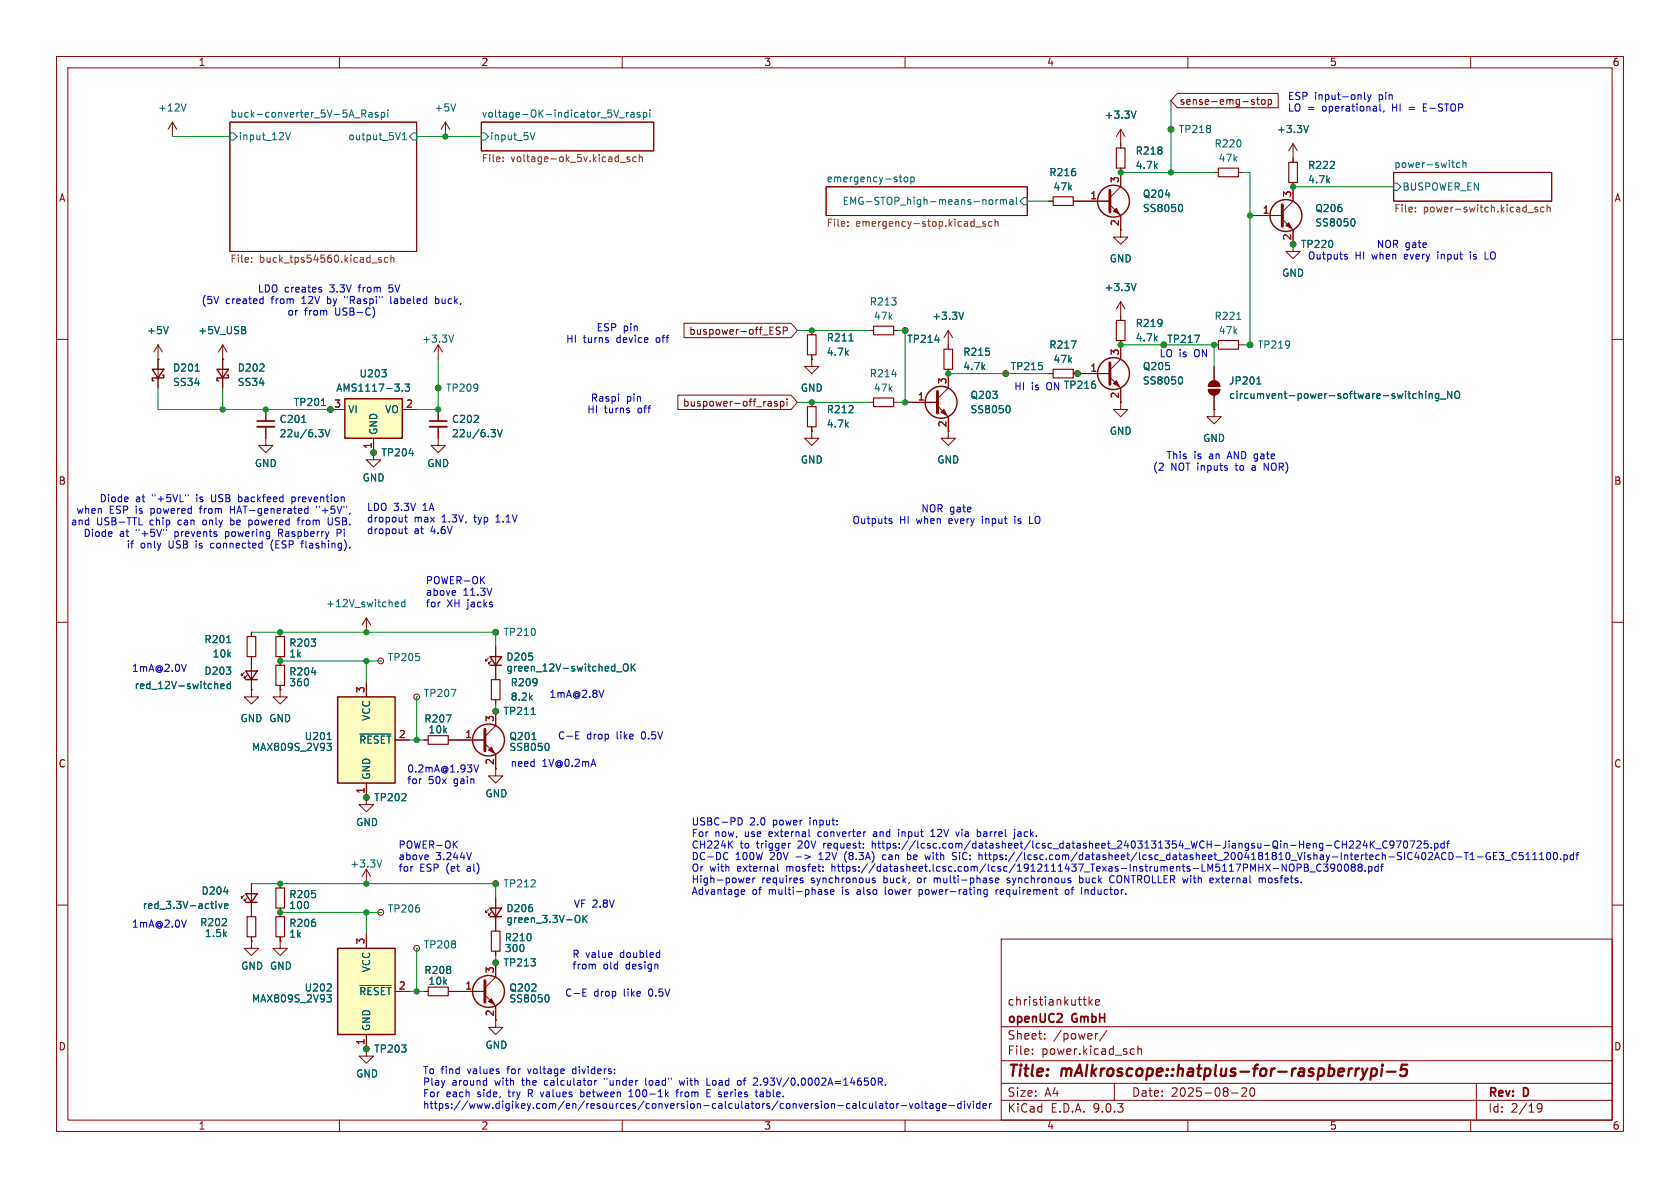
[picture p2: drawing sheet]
<svg xmlns="http://www.w3.org/2000/svg" width="297mm" height="210mm" viewBox="0 0 297 210" stroke-linecap="round" stroke-linejoin="round" font-family="sans-serif">
<g fill="none" stroke="#840000" stroke-width=".18">
<path d="M10 10h277v190h-277zM12 12h273v186h-273zM60 10v2M110 10v2M160 10v2M210 10v2M260 10v2M40.6 21.6h33.1v22.9h-33.1zM85.1 21.6h30.5v5.1h-30.5zM146 33h35.6v5.1h-35.6zM228.6 25.4l-.8 1.3M228.6 25.4l.8 1.3"/>
<path d="M228.6 25.4v3.3M228.6 32.3v.7M246.4 30.5h27.9v5.1h-27.9zM10 60h2M47 77.5v1.2h1.3l-1.3 1.3-1.3-1.3h1.3M214.6 61h.8M218.9 61h.8M285 60h2M10 110h2M44.4 111.8v.7M44.4 116.1v.7M49.5 111.8v.7"/>
<path d="M49.5 116.1v.7M64.8 111.8h.1M64.8 109.2v2.6M64.8 109.2l-.8 1.3M64.8 109.2l.7 1.3M67.3 116.8h.1M86.4 116.3l-.5 .5v-.2v.2h.2M86.9 116.8l-.5 .5v-.2v.2h.2M87.6 111.8h.1M87.6 114.3v5.8M285 110h2M44.4 121.9v1.3h1.3l-1.3 1.3-1.2-1.3h1.2"/>
<path d="M44.4 121.9h.1M80 130.8h5.7M85.7 131.4l1.9 2v3.8h1.3l-1.3 1.2-1.2-1.2h1.2M87.6 125.7h.1M87.6 125.7v2.6l-1.9 1.9M87.6 123.7v.8M49.5 156.2v.8M64.8 141v1.2h1.2l-1.2 1.3-1.3-1.3h1.3M64.8 141h.1M64.8 153.7l-.8 1.2M64.8 153.7l.7 1.2M64.8 153.7v2.5"/>
<path d="M87.6 156.2h.1M87.6 158.8v5M10 160h2M49.5 160.5v1.6M49.5 165.6v.8M67.3 161.3h.1M74.9 175.3h.8M79.2 175.3h6.5M85.7 175.9l1.9 1.9v3.8h1.3l-1.3 1.3-1.2-1.3h1.2M86.4 160.8l-.5 .5v-.3v.3h.2M86.9 161.3l-.5 .5v-.3v.3h.2M87.6 170.2h.1"/>
<path d="M87.6 170.2v2.5l-1.9 1.9M177 166h108v32h-108zM191.5 176.7h.5M191.9 177.7h.1M192.5 176.2v1.5M192.7 177.1l.4 .6M193.1 176.7l-.6 .6M193.7 177.2l.7-.1-.1-.3-.4-.1-.2 .2v.7h.6M285 160h2M60 198v2M64.8 185.4v1.3h1.2l-1.2 1.3-1.3-1.3h1.3M64.8 185.4h.1"/>
<path d="M110 198v2M160 198v2M177 194.5h108M177 191.5h108M177 187.5h108M177 181.5h108M182.5 186.3v.1M182.5 185.5v.1M184.7 183.6v.1M184.7 182.8v.1M194.1 182.7l-.3 .1M195.7 182.1l-1.3 2"/>
<path d="M197 191.5v3M200.1 185.4l.4 .1M200.5 186.3l-.4 .1M201.2 185.5l.2-.1 .3 .1 .1 .9M201.2 184.9v1.5M210 198v2M217.7 193.2h1.2M220.3 192.4v.5l-.8 .9h.9M221.1 192.4a.81 .81 0 0 0 .4 1.4l.2-.1 .1-.5-.1-.8M260 198v2M261 191.5v6.5M271.7 195.4l.3-.3 .5 .1a.99 .99 0 0 1-.3 1.4h-.3"/>
<path d="M271.7 195.7l.3 .3h.3l.3-.3"/>
<circle cx="205.7" cy="61" r=".51"/>
<circle cx="67.3" cy="116.8" r=".51"/>
<circle cx="87.6" cy="111.8" r=".51"/>
<circle cx="87.6" cy="125.7" r=".51"/>
<circle cx="64.8" cy="141" r=".51"/>
<circle cx="87.6" cy="156.2" r=".51"/>
<circle cx="67.3" cy="161.3" r=".51"/>
<circle cx="87.6" cy="170.2" r=".51"/>
</g>
<path d="M241.8 188.9l-.7 1.3M242.5 189l.2-.1 .6 .1 .1 .3-.1 .5a.66 .66 0 0 1-.9 .3M242.5 188.9l-.2 2M244.3 188.9l-.1 1.3M244.4 188.2l-.1 .1 .1 .1M244.4 188.2l.1 .1-.1 .1M244.4 188.2v.2M245.2 189.4h1.5M248.8 188.2h-1l-.2 1 .3-.2 .7 .1 .1 .3-.1 .6-.3 .2h-.5l-.3-.2" fill="none" stroke="#840000" stroke-width=".4"/>
<g fill="none" stroke="#006464" stroke-width=".18">
<path d="M64 19.4h.4l.3 .3-.1 .3-.6 .1M65.2 19.9h.5l.1 .8M66.8 19.9h-.3l-.2 .1 .1 .2 .4 .2v.3h-.5M67.4 19.9h.4l.2 .2-.1 .6h-.5M67.4 19.9v1.2M68.6 19.4v.2M68.6 19.9v.8M110.8 19.9v.8M111.1 19.9l-.3 .2M111.6 19.9h.4l.1 .8M113.1 19.9h-.3l-.2 .1 .1 .2 .4 .2v.3h-.5M113.7 19.9h.4l.2 .2-.1 .6h-.5"/>
<path d="M113.7 19.9v1.2M114.9 19.4v.2M114.9 19.9v.8M40.6 23.5h.7l.6 .6-.6 .7h-.7zM50.5 23.4l.4 1.3 .4-1.3M64.3 20.1l.4 .6M65.8 20.2h-.4l-.2 .2 .2 .3h.4M71.1 24.7h.8M71.1 23.8l.4-.4v1.3M73 23.5h.7v1.3h-.7l-.6-.7zM85.1 23.5h.6l.7 .6-.7 .7h-.6zM93.7 23.4l.4 1.3 .5-1.3"/>
<path d="M109.5 20.8h1M112.1 20.2h-.4l-.2 .2 .2 .3h.4M159 31.3h.5M159.2 32.1h.3M159.9 31.4l.2-.1 .3 .1 .1 .5-.1 .2h-.3l-.2-.1zM161 31.4l.4-.1 .2 .2-.1 .6h-.5M161 31.3v1.3M175 35.4l.3-.1 .2 .2v.5l-.2 .1h-.3M176.1 35.3v.8M176.4 35.3l-.3 .2M176.8 35.4l.4-.1 .2 .2M176.8 35.3v.8"/>
<path d="M177.4 35.5l.2-.2 .3 .1v.7M177.4 35.5v.6M178.5 35.4h.5l.1 .7M179.1 35.6l-.4 .1-.2 .1 .2 .3h.4M179.7 34.9v1.1l.2 .1M181 34.9h.6v1.3h-.6l-.7-.6zM231.3 22.2l-.4 1.2M246.4 32.4h.6l.6 .6-.6 .7h-.6zM258.1 28.8h-.4l-.2 .2 .1 .5h.5M258.6 28.9l.2-.1h.3l.1 .8M258.6 28.3v1.3M211.2 59.3h.8l-.5 1.2"/>
<path d="M218.7 56.5h.7M40.1 113.6h.7M70.1 106.4l.3 .1 .1 .2-.6 .1M70.4 107.2l-.3 .1M71.6 106.5l-.4-.1-.2 .3 .1 .5h.5M71.6 106v1.3M109 118.8h1M110.3 117.5l.2-.1a.43 .43 0 0 1 .5 .4v.4a.42 .42 0 0 1-.4 .5 .42 .42 0 0 1-.4-.5zM111.6 117.4v1.2M111.8 117.9l.5 .7M112.3 117.4l-.7 .7M93.9 126.3h.7"/>
<path d="M94 130.7h.8M96.8 131.4a.79 .79 0 0 1 0 1.3M67.5 152l-.4 1.3M96.8 175.8a.79 .79 0 0 1 0 1.3M102.2 161.8l.1 .1a.81 .81 0 0 1-.1 1.2M103.1 161.8v1.3M103.2 162.4l.6 .7M103.8 161.8l-.7 .7"/>
</g>
<g fill="none" stroke="#725600" stroke-width=".18">
<path d="M88.9 28.5v.1M88.9 27.8v.1M109.6 28.7h1M111.3 27.8l-.3-.1-.2 .2 .1 .2 .4 .1v.3h-.5M112.5 27.8l-.4-.1-.2 .3 .1 .5h.5M113 27.9l.2-.2 .3 .1 .1 .8M113 27.3v1.3M149.9 39.9v.1M149.9 39.2v.1M174.2 39.2h-.3l-.2 .1 .1 .2 .4 .1v.3h-.5M175.4 39.2h-.4l-.2 .2 .1 .5h.5M175.9 39.3l.2-.1h.3v.8"/>
<path d="M175.9 38.7v1.3M250.2 37.3v.2M250.2 36.7v.1M270.1 37.6h1M271.8 36.7l-.3-.1-.2 .2 .1 .2 .4 .1v.3h-.5M273 36.7l-.4-.1-.2 .3 .1 .5h.5M273.5 36.7l.2-.1 .3 .1 .1 .8M273.5 36.2v1.3M44.5 46.2v.2M44.5 45.6v.1M67.4 45.6l-.3-.1-.2 .2 .1 .2 .4 .1v.3h-.5M68.6 45.6l-.4-.1-.2 .3 .1 .5h.5"/>
<path d="M69.1 45.6l.2-.1 .3 .1v.8M69.1 45.1v1.3M172.5 40.1h1"/>
</g>
<path d="M227.8 28.7h1.6v3.6h-1.6zM215.4 60.2h3.5v1.5h-3.5zM43.7 112.5h1.5v3.6h-1.5zM48.8 112.5h1.5v3.6h-1.5zM86.9 120.1h1.5v3.6h-1.5zM48.8 157h1.5v3.5h-1.5zM48.8 162.1h1.5v3.5h-1.5zM75.7 174.5h3.5v1.5h-3.5z" fill="none" stroke="#840000" stroke-width=".2"/>
<path d="M85.7 128.9v3.8M85.7 173.4v3.8" fill="none" stroke="#840000" stroke-width=".51"/>
<g fill="none" stroke="#840000" stroke-width=".25">
<path d="M86.6 116.1h2l-1 1.5zM86.6 117.6h2M86.6 160.5h2l-1 1.6zM86.6 162.1h2"/>
<circle cx="86.4" cy="130.8" r="2.82"/>
<circle cx="86.4" cy="175.3" r="2.82"/>
</g>
<g fill="#840000" stroke="#840000" stroke-width=".18">
<path d="M86.4 132.6l.5-.5 .5 1z"/>
<path d="M86.4 177l.5-.5 .5 1z"/>
</g>
<path d="M59.7 167.6h10.1v15.3h-10.1z" fill="#ffffc2"/>
<path d="M59.7 167.6h10.1v15.3h-10.1z" fill="none" stroke="#840000" stroke-width=".25"/>
<g fill="none" stroke="#840000" stroke-width=".18">
<path d="M49.5 116.8v.8M49.5 121.2v.7M73.7 123.2h.1M74.9 130.8h.8M79.2 130.8h.8M49.5 166.4v1.2h1.3l-1.3 1.3-1.2-1.3h1.2M49.5 166.4h.1M64.8 165.1v2.5M69.8 175.3h2.6M64.8 185.4h.1M64.8 182.9v2.5"/>
<circle cx="73.7" cy="123.2" r=".51"/>
<circle cx="64.8" cy="185.4" r=".51"/>
</g>
<path d="M55.1 118.9h.8M78.9 126.4h.8l-.5 1.2M79.8 121.9h.8l-.5 1.2M57.8 175.8h.8l-.4 .5 .3 .2 .1 .4-.3 .2h-.3M57.8 175.2h.8M58.5 174v.5M63.6 174.2h5.5" fill="none" stroke="#006464" stroke-width=".18"/>
<path d="M48.8 117.6h1.5v3.6h-1.5zM75.7 130h3.5v1.6h-3.5z" fill="none" stroke="#840000" stroke-width=".2"/>
<path d="M59.7 123.2h10.1v15.2h-10.1z" fill="#ffffc2"/>
<g fill="none" stroke="#840000" stroke-width=".25">
<path d="M26.9 65.3h2.1l-1.1 1.5zM28.7 66.3h.3v.5h-2.1v.5h.3M38.4 65.3h2l-1 1.5zM40.1 66.3h.3v.5h-2v.5h.2M43.4 118.6h2.1l-1.1 1.5zM43.4 120.1h2.1M59.7 123.2h10.1v15.2h-10.1zM43.4 158h2.1l-1.1 1.5zM43.4 159.5h2.1"/>
<circle cx="196.8" cy="35.6" r="2.82"/>
<circle cx="227.3" cy="38.1" r="2.82"/>
<circle cx="166.4" cy="71.1" r="2.82"/>
<circle cx="196.8" cy="66" r="2.82"/>
</g>
<g fill="none" stroke="#840000" stroke-width=".18">
<path d="M30.5 24.1h.1M30.5 21.6l-.8 1.3M30.5 21.6l.7 1.3M30.5 21.6v2.5M78.7 24.1h.1M78.7 21.6l-.7 1.3M78.7 21.6l.8 1.3M78.7 21.6v2.5M185.4 35.6h.8M189.7 35.6h6.5M196.2 36.2l1.9 1.9v3.8h1.3l-1.3 1.3-1.3-1.3h1.3M198.1 22.9v3.3"/>
<path d="M198.1 29.7v3.3l-1.9 1.9M198.1 22.9l-.7 1.2M198.1 22.9l.8 1.2M207 22.9h.1M214.6 30.5h.8M218.9 30.5h.8M221 38.1h5.7M226.7 38.7l1.9 1.9v3.9h1.3l-1.3 1.2-1.3-1.2h1.3M228.6 33v2.6l-1.9 1.9M143.5 58.4v.8M153.7 58.4h.7M158 58.4h.7"/>
<path d="M160 58.4h.1M167.6 58.4v3.3M167.6 58.4l-.7 1.3M167.6 58.4l.8 1.3M198.1 53.3v3.3M198.1 53.3l-.7 1.3M198.1 53.3l.8 1.3M27.9 63.5h.1M27.9 61v7.6M27.9 61l-.7 1.2M27.9 61l.8 1.2M39.4 63.5h.1"/>
<path d="M39.4 61v7.6M39.4 61l-.8 1.2M39.4 61l.7 1.2M47 72.4v2M47 75.4v2.1M77.5 68.6h.1M77.5 61l-.8 1.2M77.5 61l.7 1.2M77.5 61v2.5M77.5 72.4v2M77.5 75.4v2.1M143.5 76.2v1.3h1.3l-1.3 1.2-1.3-1.2h1.3"/>
<path d="M143.5 76.2h.1M143.5 63.5v1.3h1.3l-1.3 1.2-1.3-1.2h1.3M143.5 63.5h.1M143.5 62.7v.8M143.5 71.1v.8M143.5 75.4v.8M153.7 71.1h.7M158 71.1h.7M160 71.1h5.7M165.7 71.8l1.9 1.9v3.8h1.3l-1.3 1.2-1.2-1.2h1.2M167.6 65.3v3.3l-1.9 1.9M185.4 66h.8"/>
<path d="M189.7 66h6.5M190.5 66h.1M196.2 66.7l1.9 1.9v3.8h1.3l-1.3 1.3-1.3-1.3h1.3M198.1 60.2v3.3l-1.9 1.9M213.6 68.8h2a1.02 1.02 0 0 1-1 1 1.02 1.02 0 0 1-1-1zM213.9 67.6a1.02 1.02 0 0 1 1.1-.2 1.02 1.02 0 0 1 .6 .9h-2zM214.6 72.4v1.3h1.3l-1.3 1.2-1.2-1.2h1.2M214.6 72.4h.1M214.6 64.8v2.5M214.6 69.9v2.5M221 61h.1M43.2 118.9l-.5 .5v-.3v.3h.2"/>
<path d="M43.7 119.4l-.5 .5v-.3v.3h.2M44.4 116.8v5.1M49.5 121.9v1.3h1.3l-1.3 1.3-1.2-1.3h1.2M49.5 121.9h.1M64.8 120.7v2.5M64.8 138.4v2.6M69.8 130.8h2.6M43.2 158.2l-.5 .6v-.3v.3h.2M43.7 158.8l-.5 .5v-.3v.3h.2M44.4 156.2v5.9M44.4 166.4v1.2h1.3l-1.3 1.3-1.2-1.3h1.2M44.4 166.4h.1"/>
<path d="M44.4 165.6v.8M73.7 167.6h.1M87.6 163.8v.8M87.6 168.1v.8"/>
<circle cx="207" cy="22.9" r=".51"/>
<circle cx="160" cy="58.4" r=".51"/>
<circle cx="228.6" cy="43.2" r=".51"/>
<circle cx="77.5" cy="68.6" r=".51"/>
<circle cx="190.5" cy="66" r=".51"/>
<circle cx="221" cy="61" r=".51"/>
<circle cx="73.7" cy="167.6" r=".51"/>
</g>
<g fill="none" stroke="#006464" stroke-width=".18">
<path d="M32.9 18.4l-.4 1.2M80.6 18.4l-.5 1.2M200.8 19.6l-.4 1.3M208.8 36.1a.79 .79 0 0 1 0 1.3M239.2 38.7a.79 .79 0 0 1 0 1.2M29.8 57.7l-.5 1.3M43.1 58.3l.4 .3-.1 .3-.2 .1M43.3 57.8l.1 .2-.1 .3M80.2 59.2l-.4 1.3M170.4 55.2l-.5 1.3M200.8 50.1l-.4 1.3M34.5 65.6h.7"/>
<path d="M53.4 74.7h.7M56.3 75.9h.8l-.4 .5M57 76.5l.1 .2-.1 .5M57.5 75.9l.4 1.3 .4-1.3M86.8 75.9h.8l-.4 .5M87.5 76.5l.1 .2-.1 .5M87.9 75.9l.5 1.3 .4-1.3M150.1 60.3h.7M157.7 66.2h.8M165.3 60.1h.8M178.3 71.7a.79 .79 0 0 1 0 1.3M189.4 60.3h.8l-.5 1.2"/>
<path d="M208.8 66.6a.79 .79 0 0 1 0 1.3M222.2 67.9h.7M222.4 66.8l.1-.2v1.3M250.9 69.2v1.2M250.9 69.7l.2-.1h.3l.1 .8M252.1 69.2v.1M252.1 69.6v.8M252.7 69.7l.1-.1h.3l.1 .8M252.7 69.6v.8M254.4 69.6h-.4l-.3 .2 .2 .6h.5M254.4 69.6v1l-.3 .3-.3-.1M254.7 70.6h.9"/>
<path d="M256.7 69.2v1.2l-.8-1.2v1.2M257.4 69.2h.1a.43 .43 0 0 1 .5 .4v.4a.42 .42 0 0 1-.4 .4 .42 .42 0 0 1-.4-.4v-.4zM38.3 120.9l.2 .2v.6M39 121.3l.6-.1v-.2l-.4-.1-.2 .2 .1 .6h.5M40.7 121l-.3-.1-.3 .2 .2 .6h.4M40.7 120.5v1.2M57.8 131.4h.8l-.4 .5 .3 .1 .1 .4-.3 .3h-.3M57.8 130.7h.8M63.6 129.8h5.5M38.2 159.3v.2M38.2 159.8v.8M38.7 159.8l.3 .8 .3-.8"/>
<path d="M39.6 157.6h.7M39.7 160.2l.6-.1-.1-.3h-.3l-.2 .1v.6h.5"/>
</g>
<path d="M186.2 34.8h3.5v1.5h-3.5zM197.4 26.2h1.5v3.5h-1.5zM215.4 29.7h3.5v1.5h-3.5zM142.7 59.2h1.6v3.5h-1.6zM154.4 57.7h3.6v1.5h-3.6zM197.4 56.6h1.5v3.6h-1.5zM142.7 71.9h1.6v3.5h-1.6zM154.4 70.4h3.6v1.5h-3.6zM166.9 61.7h1.5v3.6h-1.5zM186.2 65.3h3.5v1.5h-3.5zM43.7 162.1h1.5v3.5h-1.5zM86.9 164.6h1.5v3.5h-1.5z" fill="none" stroke="#840000" stroke-width=".2"/>
<path d="M196.2 33.7v3.8M226.7 36.2v3.8M165.7 69.2v3.8M196.2 64.1v3.8" fill="none" stroke="#840000" stroke-width=".51"/>
<g fill="#840000" stroke="#840000" stroke-width=".18">
<path d="M227.3 39.9l.5-.5 .5 1z"/>
<path d="M213.6 68.8h2a1.02 1.02 0 0 1-1 1 1.02 1.02 0 0 1-1-1z"/>
<path d="M213.9 67.6a1.02 1.02 0 0 1 1.1-.2 1.02 1.02 0 0 1 .6 .9h-2z"/>
<path d="M196.8 67.8l.6-.5 .5 1z"/>
<path d="M166.4 72.9l.5-.5 .5 1z"/>
<path d="M196.8 37.3l.6-.5 .5 1z"/>
</g>
<path d="M45.5 74.4h3M75.9 74.4h3.1" fill="none" stroke="#840000" stroke-width=".3"/>
<path d="M45.5 75.4h3M75.9 75.4h3.1" fill="none" stroke="#840000" stroke-width=".33"/>
<path d="M61 70.5h10.1v7h-10.1z" fill="#ffffc2"/>
<path d="M61 70.5h10.1v7h-10.1z" fill="none" stroke="#840000" stroke-width=".25"/>
<g fill="none" stroke="#840000" stroke-width=".18">
<path d="M208.1 16.5h17.9v2.6h-17.9l-1.1-1.3zM221.6 18l.2 .2-.2 .3M221.6 17.6l.1 .1M222.1 17.6h.5M222.3 17.2v1.1l.3 .2M223.1 17.7l.1-.1 .4 .1 .1 .5-.2 .2-.3 .1-.1-.2zM224.2 17.7l.4-.1 .2 .2-.1 .6h-.5M224.2 17.6v1.3M185.4 35.6h.8M189.7 35.6h6.5M198.1 25.4v.8M198.1 29.7v3.3"/>
<path d="M198.1 38.1v2.5M221 38.1h5.7M228.6 27.9v.8M228.6 32.3v3.3M120.9 57.1h19l1.1 1.3-1.1 1.3h-19zM137.9 57.9l-.5-.1-.1 .1v.4l.5 .2 .1 .3-.2 .3-.5-.1M138.5 58.5l.6-.1 .1-.2-.1-.3-.6-.1v1.3M143.5 58.4v.8M160 58.4h.1M198.1 55.9v.7M228.6 40.6v2.6M27.9 63.5h.1"/>
<path d="M27.9 63.5v1.8M27.9 66.8v1.8M39.4 63.5h.1M39.4 63.5v1.8M39.4 66.8v1.8M47 72.4v2M47 75.4v2.1M58.4 72.4h.1M58.4 72.4h2.6M66 77.5v2.5M71.1 72.4h2.6M77.5 75.4v3.3h1.2l-1.2 1.3-1.3-1.3h1.3"/>
<path d="M77.5 72.4v2M119.8 69.8h20.1l1.1 1.3-1.1 1.3h-20.1zM136.2 70.9l.2 .2v.7M136.4 71.7l-.5 .1M136.4 71.2l-.5 .1M137.4 71l-.3-.1-.2 .2 .1 .2 .4 .1v.3h-.5M138 71l.4-.1 .2 .3-.1 .5h-.5M138 70.9v1.3M139.1 70.5v.1M139.1 70.9v.9M143.5 63.5h.1M143.5 76.2h.1"/>
<path d="M143.5 62.7v.8M143.5 71.1v.8M143.5 75.4v.8M160 71.1h5.7M167.6 61v.7M167.6 65.3v3.3M167.6 73.7v2.5M177.8 66h.1M185.4 66h.8M189.7 66h6.5M190.5 66h.1M198.1 60.2v3.3"/>
<path d="M198.1 68.6v2.5M214.6 72.4h.1M214.6 64.8v2.5M214.6 69.9v2.5M66 80v1.3h1.3l-1.3 1.3-1.2-1.3h1.2M66 80h.1M44.4 111.8v.7M44.4 116.1v2.5M49.5 111.8v.7M49.5 116.1v1.5M87.6 114.3v1.8M87.6 117.6v2.5"/>
<path d="M44.4 121.9h.1M44.4 120.1v1.8M49.5 121.9h.1M49.5 121.2v.7M64.8 120.7v2.5M64.8 138.4v2.6M69.8 130.8h2.6M74.9 130.8h.8M79.2 130.8h6.5M87.6 125.7h.1M87.6 123.7v.8M87.6 125.7v2.6"/>
<path d="M87.6 133.4v2.5M44.4 156.2v1.8M44.4 159.5v2.6M49.5 156.2v.8M64.8 141h.1M87.6 158.8v1.7M44.4 166.4h.1M44.4 165.6v.8M49.5 166.4h.1M49.5 160.5v1.6M49.5 165.6v.8M64.8 165.1v2.5"/>
<path d="M69.8 175.3h2.6M74.9 175.3h.8M79.2 175.3h6.5M87.6 170.2h.1M87.6 162.1v2.5M87.6 168.1v.8M87.6 170.2v2.5M87.6 177.8v2.5M64.8 185.4h.1M64.8 182.9v2.5"/>
<circle cx="58.4" cy="72.4" r=".51"/>
<circle cx="177.8" cy="66" r=".51"/>
<circle cx="66" cy="80" r=".51"/>
</g>
<g fill="none" stroke="#006464" stroke-width=".18">
<path d="M200.8 19.6l-.4 1.3M208.8 36.1a.79 .79 0 0 1 0 1.3M231.3 22.2l-.4 1.2M239.2 38.7a.79 .79 0 0 1 0 1.2M29.8 57.7l-.5 1.3M43.1 58.3l.4 .3-.1 .3-.2 .1M43.3 57.8l.1 .2-.1 .3M170.4 55.2l-.5 1.3M200.8 50.1l-.4 1.3M211.2 59.3h.8l-.5 1.2M34.5 65.6h.7M53.4 74.7h.7"/>
<path d="M56.3 75.9h.8l-.4 .5M56.8 71.7h.8M57 76.5l.1 .2-.1 .5M57.5 75.9l.4 1.3 .4-1.3M67.5 65.3h.8l-.4 .5M68.2 66v.5M71.1 69v.2M71.6 67.9h.8l-.4 .5 .3 .1v.5l-.2 .2-.5-.2M86.8 75.9h.8l-.4 .5M87.5 76.5l.1 .2-.1 .5M87.9 75.9l.5 1.3 .4-1.3M150.1 60.3h.7"/>
<path d="M165.3 60.1h.8M178.3 71.7a.79 .79 0 0 1 0 1.3M189.4 60.3h.8l-.5 1.2M208.8 66.6a.79 .79 0 0 1 0 1.3M222.2 67.9h.7M222.4 66.8l.1-.2v1.3M250.9 69.2v1.2M250.9 69.7l.2-.1h.3l.1 .8M252.1 69.2v.1M252.1 69.6v.8M252.7 69.7l.1-.1h.3l.1 .8M252.7 69.6v.8"/>
<path d="M254.4 69.6h-.4l-.3 .2 .2 .6h.5M254.4 69.6v1l-.3 .3-.3-.1M254.7 70.6h.9M256.7 69.2v1.2l-.8-1.2v1.2M257.4 69.2h.1a.43 .43 0 0 1 .5 .4v.4a.42 .42 0 0 1-.4 .4 .42 .42 0 0 1-.4-.4v-.4zM72.3 80.2h.8M40.1 113.6h.7M55.1 118.9h.8M109 118.8h1M110.3 117.5l.2-.1a.43 .43 0 0 1 .5 .4v.4a.42 .42 0 0 1-.4 .5 .42 .42 0 0 1-.4-.5zM111.6 117.4v1.2M111.8 117.9l.5 .7"/>
<path d="M112.3 117.4l-.7 .7M38.3 120.9l.2 .2v.6M39 121.3l.6-.1v-.2l-.4-.1-.2 .2 .1 .6h.5M40.7 121l-.3-.1-.3 .2 .2 .6h.4M40.7 120.5v1.2M57.8 131.4h.8l-.4 .5 .3 .1 .1 .4-.3 .3h-.3M57.8 130.7h.8M63.6 129.8h5.5M78.9 126.4h.8l-.5 1.2M93.9 126.3h.7M94 130.7h.8M96.8 131.4a.79 .79 0 0 1 0 1.3"/>
<path d="M38.2 159.3v.2M38.2 159.8v.8M38.7 159.8l.3 .8 .3-.8M39.6 157.6h.7M39.7 160.2l.6-.1-.1-.3h-.3l-.2 .1v.6h.5M57.8 175.8h.8l-.4 .5 .3 .2 .1 .4-.3 .2h-.3M57.8 175.2h.8M58.5 174v.5M63.6 174.2h5.5M96.8 175.8a.79 .79 0 0 1 0 1.3M102.2 161.8l.1 .1a.81 .81 0 0 1-.1 1.2M103.1 161.8v1.3"/>
<path d="M103.2 162.4l.6 .7M103.8 161.8l-.7 .7"/>
</g>
<g fill="none" stroke="#009600" stroke-width=".18">
<path d="M207 17.8v12.7M30.5 24.1h10.1M73.7 24.1h11.4M181.6 35.6h3.8M198.1 30.5h16.5M219.7 30.5h1.3v30.5h-1.3M228.6 33h17.8M141 58.4h12.7M158.7 58.4h1.3v12.7h-1.3M27.9 68.6v3.8h30.5M39.4 68.6v3.8M77.5 63.5v8.9h-3.8"/>
<path d="M141 71.1h12.7M167.6 66h17.8M198.1 61h16.5v3.8M44.4 111.8h43.2v2.5M49.5 116.8h17.8M64.8 116.8v3.9M72.4 130.8h2.5M73.7 123.2v7.6M87.6 124.5v1.2M44.4 156.2h43.2v2.6M49.5 161.3h17.8M64.8 161.3v3.8"/>
<path d="M72.4 175.3h2.5M73.7 167.6v7.7M87.6 168.9v1.3"/>
</g>
<g fill="none" stroke="#0000c2" stroke-width=".18">
<path d="M241.2 16.3v1.1l.2 .2M241.8 16.7l.3 .9M242.1 17.6l-.3 .4M242.4 16.7l-.3 .9M244 18.4v1.1l.1 .1M244.7 19.6l-.1 .2M251.6 19h.5M252.2 18.4h-.6v1.2h.6M46.2 52.8l.3 .1M46.5 52.4v1.3M46.5 53.6l-.3 .1M56.5 51.2l.3 .1 .1 .1-.2 .2h-.2"/>
<path d="M56.5 50.8h.3M60.9 52.4v.2M66.2 54.8v.6l-.3 .7M69.1 52.4v1.1l.2 .2M77 52.9l.4-.1 .1 .1M77 52.4v1.3M77.5 53.5l-.1 .2-.4-.1M237.7 45.3l.5 .3v.1l-.4 .1M237.7 45h.5M259.9 44.5v.2M259.9 45v.8M262.5 44.5v1.3h.6"/>
<path d="M107.5 60.2v.3M109.4 69.7v.1M111.3 72.6v.3M24.6 92.8h.6M33.3 87.4v.3M40.7 89.5v1.2M40.7 90.1h.7M40.8 91.5v1.3M40.8 92.7l.1 .1M40.9 91.9l-.1 .1M42.2 87.4v1.3M42.2 88.6l.1 .1"/>
<path d="M42.3 87.8l-.1 .1M44 92.7l.3 .1M44 91.9v1.3M48 95.8l-.1 .5 .1 .7M49.2 93.6v1.2M49.2 94.2h.5M51.6 87.8v1.3M51.6 88.6l.4 .1M52 87.8l-.4 .1M52.7 91.7v1.1M53.4 95.8v1.1M53.9 90.6l.2 .1h.3"/>
<path d="M54 90h-.1M54.4 89.5v1.2M58 91.5v1l.3 .3 .3-.1 .1-.2v-1M59.6 94.2h.5M59.6 93.6v1.2M61.8 96.8v.1M71.5 91.4h.5M71.5 93.5h.5M71.7 91v1.1l.3 .2M71.7 93.1v1l.3 .2M87.7 92.3h.7M87.8 91.3l-.1 .1"/>
<path d="M157.2 92.1l.5 .2-.1 .2h-.3M157.2 91.8h.4M179.4 91.3v.1M179.4 91.7v.8M182 91.3v1.2h.6M223.5 83.1v-1.2l.7 1.2M32.9 117.4l-.4 1.3M85.1 102.5l.6 .7M85.7 101.9l-.7 .7M83.8 135.2l.4 1.3 .4-1.3M101.8 130h.4M101.8 130.6h.6"/>
<path d="M101.8 129.4h.6M106.7 122l-.4 1.3M80.3 149.2l.6 .7M80.9 148.7l-.8 .7M83.3 150.7l-.4 1.3M128.7 151.8l-.4 .2M129 149.2l.5 .7M129.5 148.7l-.7 .7M130.5 144.6a.64 .64 0 0 1 .7 .6 .64 .64 0 0 1-.7 .6M131.1 158h.5M131.6 157.3v.3l-.6 .1M132 155.6l.6-.1-.1-.2-.4-.1-.1 .2v.6h.5"/>
<path d="M133.1 155.2v.9M133.5 155.2l-.4 .3M137.5 152.7v1.1l.1 .2M139.8 149.1h-.3M140.7 151.5h1M141.5 155.6l.5 .2-.1 .2-.3 .1M141.5 155.3h.4M142.3 151.1l1 .4-1 .3M143 146.6v1.1l.2 .2M144.8 152h.7M144.9 151l-.1 .1M145.9 157.3v.3l.4 .1v.2l-.1 .2-.4-.1"/>
<path d="M146.9 157.3v.7h.5M147.4 157.3v.3l-.6 .1M149.4 151.1l-.1 .5 .1 .5M152.9 147h.2M154.2 148.7v1.2M154.3 155.3v.3l.4 .1v.2l-.1 .2-.4-.1M154.4 149.1l-.2 .1M154.6 147l-.2 .1M154.6 147.4l-.2 .2 .2 .3M156.1 151.2l-.1 .5 .1 .2 .4 .1M156.5 156.8v1.1l.2 .2M158.9 146.6v.1"/>
<path d="M158.9 147v.9M160.4 150.7v1.3M160.9 151.2h.1M161 151.8l-.2 .2-.4-.1M162.5 158l.4 .1M162.5 157.3v1.2M162.9 157.3h-.4M164.5 151.1l-.3 .9-.2-.6-.2 .6M164.5 147.9h.8M164.5 147l.4-.4v1.3M165.2 155.2v.9M165.2 155.3h.1"/>
<path d="M168.5 151.2l.5 .2 .1 .3-.3 .3-.4-.1M169.6 147l-.3 .9M173.1 147l.3 .3v.3l-.3 .3M174 157.3l-.1 .2 .1 .5 .2 .1 .3-.1M174.5 157.3v1l-.2 .2h-.3M175.4 155.7v.3M176 155.3v.7h.5M176.1 157.3v.8M176.5 157.3l-.4 .2M176.5 155.3l.1 .2-.6 .1M178 156l.4 .1M178.1 155.3v.3h.3"/>
<path d="M179.4 146.6v.1M179.4 147v1.1l-.2 .2M180 147.1h.5M180.4 147.4h-.3l-.2 .2 .1 .2 .4 .1M188.4 157.3l-.1 .6 .3 .2 .3-.1 .1-.1-.1-.6M190.9 154.8v1.3M191.3 155.3h.1M191.4 155.9l-.2 .2-.3-.1M191.8 157.3v.8M192.3 157.3h-.3l-.2 .1M196.2 155.5l.2 .5 .3 .1 .3-.2M196.2 155.1v.2"/>
<path d="M214.4 156l-.3 .1M214.4 155.3l.1 .2-.6 .1M214.9 155.2l.7 .9M215.6 155.2l-.7 .9M222.6 155.2v.9M222.7 155.3h-.1M223.1 155.3v.1M223.1 155.4v.7M223.2 155.3l-.1 .1M223.6 155.3l.1 .8M226.7 152.7l.7 1.3v-1.3M227.9 153.2v.4a.42 .42 0 0 0 .4 .4 .42 .42 0 0 0 .5-.4v-.4"/>
<path d="M229.3 152.7v1.3M230 153.2l-.2 .2h-.5M230.6 152.7v1.3l.7-.1v-.3l-.3-.3M230.6 153.3h.4M231.2 153.2l-.2 .1M231.6 154.1h.9M232.8 153a.57 .57 0 0 0 0 .8 .57 .57 0 0 0 .7 .1M234.5 153.2l.3 .3-.1 .4-.2 .1-.5-.1M235.2 153v.3l.3 .2h.2l.3-.2M236 153a.84 .84 0 0 1-.4 1h-.2M236.5 153.2v.6l.3 .2 .3-.1 .1-.7M237.3 149.3h.7"/>
<path d="M237.7 153.2v.6l.3 .2 .3-.1 .1-.7M238 148.7v1.2M238.6 148.8l.5-.1 .2 .3-.8 .9h.8M239 153.2l.1 .1M239.1 153.3l-.2 .2v.4l.2 .1h.4l.1-.2v-.3l-.2-.2M239.1 153.3h.3M239.5 153.2l-.1 .1M239.8 148.8l.5-.1 .2 .3-.8 .9h.8M240.2 153.2l.1 .1M240.3 153.3l-.2 .2v.4l.2 .1h.4l.1-.2v-.3l-.2-.2M240.3 153.3h.3M240.7 153.2l-.1 .1"/>
<path d="M241.3 148.6l-.3 .9h.8M241.4 153.9v.1M241.6 149.1v.8M242 153.2v1.2M242.3 148.7v1.2M242.4 149.2l.6 .7M242.4 153.2l.2 .2-.1 .5-.2 .1h-.3M243 148.7l-.7 .7M243.2 153.2l-.2 .2 .1 .5 .2 .1h.3M243.2 150h1M243.6 152.7v1.3M244.3 152.9v1.1"/>
<path d="M245.2 148.8a.6 .6 0 0 0-.8 .4 .6 .6 0 0 0 .6 .7l.2-.1M246.4 149.2l-.2 .2h-.4l-.1-.2 .1-.5h.4l.2 .1a.84 .84 0 0 1-.3 1.1h-.3M246.9 148.7h.8l-.5 1.2M248.2 148.8l.2-.1a.68 .68 0 0 1 .5 .6 .68 .68 0 0 1-.5 .6l-.2-.1-.1-.4zM249.3 148.7h.8l-.5 1.2M250.5 148.8l.5-.1 .3 .3-.8 .9h.8M252.4 148.7h-.6v.6l.1-.2 .5 .1 .1 .2-.1 .4-.2 .1-.4-.1M253 149.8v.1M253.6 149.1h.4l.2 .2-.1 .6h-.5M253.6 149.1v1.2M255.3 149.1h-.3l-.3 .2 .1 .6h.5M255.3 148.7v1.2"/>
<path d="M255.7 149.1h.5M256.2 148.7l-.3 .1v1.1M261.2 151.5h1M263.4 150.8a.59 .59 0 0 0-.7 .5 .59 .59 0 0 0 .7 .6l.1-.5h-.3M264 151.3h.5M264.6 150.7h-.6v1.3h.6M265.1 150.7h.7l-.4 .5 .4 .1v.5l-.2 .2-.5-.2M266.1 152.1h1M268.1 150.8a.6 .6 0 0 0-.9 .4 .6 .6 0 0 0 .6 .8l.3-.2M269.2 150.7h-.6v.6l.1-.1h.5l.1 .2-.1 .4-.2 .2-.4-.2M269.8 152h.7M269.8 151.1l.3-.4v1.3"/>
<path d="M271 152h.7M271 151.1l.3-.4v1.3M272.2 152h.7M272.2 151.1l.4-.4v1.3M273.6 150.8l.1-.1a.68 .68 0 0 1 .4 .6 .68 .68 0 0 1-.4 .7 .84 .84 0 0 1-.1-1.2zM274.7 150.8l.2-.1a.68 .68 0 0 1 .5 .6 .68 .68 0 0 1-.5 .7l-.2-.2-.1-.3zM275.9 151.8v.2M276.5 151.2l.4-.1 .2 .3-.1 .5h-.5M276.5 151.1v1.3M278.2 151.2l-.4-.1-.2 .3 .1 .5h.5M278.2 150.7v1.3M278.6 151.1h.5"/>
<path d="M279.1 150.7l-.3 .2v1.1M32.9 162.6l-.4 1.3M103.1 175.4h.4M103.1 176.1h.6M103.1 174.8h.6M105.1 170.4l.1 .2v.7M116.5 168.4l.1 .1M116.6 168v1.2M116.6 169.2h-.1M85.9 191l.1 .1M86 190.6v1.2M86 191.8h-.1"/>
<path d="M101.3 189l-.1 .2 .1 .5M102.7 192.6v1.3M102.7 193.8l.3 .1M103 193l-.3 .1M105.1 191v.8M105.5 191l-.4 .2M106.8 190.6v.2M111.2 193.9h.7M111.2 193l.3-.4v1.3M114.1 190.6v1.1l.2 .1M119.5 193h.5M120 192.6l-.4 .2v1.1"/>
<path d="M120.1 191l.2 .8 .3-.6 .2 .6M125 190.6v1.2h.6M125 193.2h.4M125.6 192.6h-.6v1.3h.6M130.6 191l.3 .1 .1 .1v.5l-.4 .1M133.1 191.8h.8M133.9 190.7v.4M134.4 193.1l.4-.1 .1 .2M134.9 193.3l-.4 .1-.2 .2 .2 .3 .4-.1M153.2 195.1h-.4l-.3 .2 .2 .6h.5M153.7 195.1l.1 .8h.3l.1-.1M154.2 195.1v.8"/>
<path d="M154.8 194.7v1l.2 .2M155.3 191.2h.6l.1-.2-.1-.3-.6-.1v1.2M155.5 195.1h.5l.1 .8M155.6 191.2l.4 .6M156.1 195.4h-.5l-.1 .2 .1 .3h.5M156.5 195.1h.5M156.5 191.7v.1M156.7 194.7v1l.3 .2M157.4 195.2l.2-.1 .3 .1 .1 .5-.1 .2h-.3l-.2-.1zM158.5 195.1v.8M158.9 195.1l-.4 .2M159.3 195.4h1"/>
<path d="M160.8 195.1l.3 .8 .3-.8M161.9 195.2l.1-.1 .4 .1 .1 .5-.2 .2h-.3l-.1-.1zM163 194.7v1l.2 .2M163.5 195.1h.5M163.7 194.7v1l.3 .2M164.4 195.1h.5v.8M164.9 195.4h-.4l-.2 .2 .2 .3h.4M166.1 195.1h-.4l-.2 .2 .1 .6h.5M166.1 195.1v1l-.2 .3-.3-.1M166.6 195.5l.6-.1v-.3h-.4l-.2 .2 .1 .6h.5M167.8 195.4h1M169.9 195.1h-.4l-.2 .2 .1 .6h.5"/>
<path d="M169.9 194.7v1.2M170.5 194.7v.1M170.5 195.1v.8M171 195.1l.3 .8 .3-.8M172.1 194.7v.1M172.1 195.1v.8M173.2 195.1h-.3l-.3 .2 .1 .6h.5M173.2 194.7v1.2M173.8 195.5l.6-.1-.1-.3h-.3l-.2 .2v.6h.5M174.9 195.1v.8M175.3 195.1l-.4 .2"/>
</g>
<g fill="#009600" stroke="#009600" stroke-width=".18">
<circle cx="77.5" cy="72.4" r=".46"/>
<circle cx="77.5" cy="68.6" r=".46"/>
<circle cx="78.7" cy="24.1" r=".46"/>
<circle cx="167.6" cy="66" r=".46"/>
<circle cx="190.5" cy="66" r=".46"/>
<circle cx="160" cy="58.4" r=".46"/>
<circle cx="143.5" cy="58.4" r=".46"/>
<circle cx="177.8" cy="66" r=".46"/>
<circle cx="160" cy="71.1" r=".46"/>
<circle cx="143.5" cy="71.1" r=".46"/>
<circle cx="87.6" cy="170.2" r=".46"/>
<circle cx="87.6" cy="125.7" r=".46"/>
<circle cx="73.7" cy="175.3" r=".46"/>
<circle cx="87.6" cy="111.8" r=".46"/>
<circle cx="205.7" cy="61" r=".46"/>
<circle cx="228.6" cy="33" r=".46"/>
<circle cx="228.6" cy="43.2" r=".46"/>
<circle cx="221" cy="38.1" r=".46"/>
<circle cx="214.6" cy="61" r=".46"/>
<circle cx="221" cy="61" r=".46"/>
<circle cx="207" cy="30.5" r=".46"/>
<circle cx="49.5" cy="161.3" r=".46"/>
<circle cx="49.5" cy="156.2" r=".46"/>
<circle cx="73.7" cy="130.8" r=".46"/>
<circle cx="87.6" cy="156.2" r=".46"/>
<circle cx="64.8" cy="156.2" r=".46"/>
<circle cx="64.8" cy="161.3" r=".46"/>
<circle cx="64.8" cy="185.4" r=".46"/>
<circle cx="64.8" cy="141" r=".46"/>
<circle cx="49.5" cy="111.8" r=".46"/>
<circle cx="39.4" cy="72.4" r=".46"/>
<circle cx="47" cy="72.4" r=".46"/>
<circle cx="64.8" cy="116.8" r=".46"/>
<circle cx="49.5" cy="116.8" r=".46"/>
<circle cx="64.8" cy="111.8" r=".46"/>
<circle cx="58.4" cy="72.4" r=".46"/>
<circle cx="66" cy="80" r=".46"/>
<circle cx="207" cy="22.9" r=".46"/>
<circle cx="198.1" cy="30.5" r=".46"/>
<circle cx="198.1" cy="61" r=".46"/>
</g>
<g font-size="2.8" fill="#840000">
<text x="178" y="190.9">Title:</text>
<text x="187.7" y="190.9">mAIkroscope::hatplus-for-raspberrypi-5</text>
</g>
<g font-size="2.1" fill="#840000">
<text x="178" y="178">christiankuttke</text>
<text x="178" y="184">Sheet:</text>
<text x="178" y="181.2">openUC2</text>
<text x="186.2" y="184">/power/</text>
<text x="189.6" y="181.2">GmbH</text>
<text x="178" y="186.7">File:</text>
<text x="184.1" y="186.7">power.kicad_sch</text>
<text x="178" y="196.9">KiCad</text>
<text x="178" y="194.1">Size:</text>
<text x="184.7" y="194.1">A4</text>
<text x="185.7" y="196.9">E.D.A.</text>
<text x="193.3" y="196.9">9.0.3</text>
<text x="200" y="194.1">Date:</text>
<text x="207" y="194.1">2025-08-20</text>
<text x="263" y="194.3">Rev:</text>
<text x="263" y="196.9">Id:</text>
<text x="267.1" y="196.9">2/19</text>
<text x="269.4" y="194.3">D</text>
</g>
<g font-size="1.8" fill="#840000">
<text x="35" y="11.9">1</text>
<text x="85" y="11.9">2</text>
<text x="135" y="11.9">3</text>
<text x="185" y="11.9">4</text>
<text x="235" y="11.9">5</text>
<text x="285" y="11.9">6</text>
<text x="208.4" y="18.7">sense-emg-stop</text>
<text x="10.3" y="35.9">A</text>
<text x="285.3" y="35.9">A</text>
<text x="228.3" y="42.6" transform="rotate(-90 228.3 42.6)">2</text>
<text x="121.7" y="59.4">buspower-off_ESP</text>
<text x="206.3" y="60.8">TP217</text>
<text x="197.9" y="70.6" transform="rotate(-90 197.9 70.6)">2</text>
<text x="120.7" y="72.1">buspower-off_raspi</text>
<text x="10.3" y="85.9">B</text>
<text x="285.3" y="85.9">B</text>
<text x="10.3" y="135.9">C</text>
<text x="285.3" y="135.9">C</text>
<text x="10.3" y="185.9">D</text>
<text x="285.3" y="185.9">D</text>
<text x="35" y="199.9">1</text>
<text x="85" y="199.9">2</text>
<text x="135" y="199.9">3</text>
<text x="185" y="199.9">4</text>
<text x="235" y="199.9">5</text>
<text x="285" y="199.9">6</text>
</g>
<g font-size="1.8" fill="#0000c2">
<text x="227.6" y="17.9">ESP</text>
<text x="232.4" y="17.9">input-only</text>
<text x="243.8" y="17.9">pin</text>
<text x="227.6" y="19.9">LO =</text>
<text x="233.9" y="19.9">operational,</text>
<text x="246.4" y="19.9">HI</text>
<text x="249.5" y="19.9">=</text>
<text x="252.2" y="19.9">E-STOP</text>
<text x="231.1" y="46.1">Outputs</text>
<text x="239.5" y="46.1">HI</text>
<text x="242.6" y="46.1">when</text>
<text x="243.3" y="44">NOR gate</text>
<text x="248.5" y="46.1">every</text>
<text x="254.6" y="46.1">input</text>
<text x="260.6" y="46.1">is</text>
<text x="263.4" y="46.1">LO</text>
<text x="35.5" y="54">(5V</text>
<text x="39.8" y="54">created</text>
<text x="45.5" y="51.9">LDO creates</text>
<text x="48.1" y="54">from</text>
<text x="53.6" y="54">12V</text>
<text x="58.3" y="54">by</text>
<text x="58.4" y="51.9">3.3V</text>
<text x="61.6" y="54">&quot;Raspi&quot;</text>
<text x="63.7" y="51.9">from</text>
<text x="69.2" y="51.9">5V</text>
<text x="69.9" y="54">labeled</text>
<text x="78" y="54">buck,</text>
<text x="50.7" y="56">or</text>
<text x="53.8" y="56">from</text>
<text x="59.3" y="56">USB-C)</text>
<text x="105.4" y="58.8">ESP</text>
<text x="110.2" y="58.8">pin</text>
<text x="100" y="60.8">HI</text>
<text x="103.1" y="60.8">turns</text>
<text x="109.1" y="60.8">device</text>
<text x="116.3" y="60.8">off</text>
<text x="204.9" y="63.4">LO is</text>
<text x="211.2" y="63.4">ON</text>
<text x="104.4" y="71.2">Raspi</text>
<text x="110.7" y="71.2">pin</text>
<text x="179.2" y="69.2">HI</text>
<text x="182.3" y="69.2">is</text>
<text x="185.1" y="69.2">ONTP216</text>
<text x="103.7" y="73.3">HI</text>
<text x="106.8" y="73.3">turns</text>
<text x="112.8" y="73.3">off</text>
<text x="203.7" y="83.4">(2</text>
<text x="206.1" y="81.4">This</text>
<text x="207" y="83.4">NOT inputs</text>
<text x="211" y="81.4">is</text>
<text x="213.8" y="81.4">an</text>
<text x="217.3" y="81.4">AND gate</text>
<text x="218.7" y="83.4">to</text>
<text x="221.8" y="83.4">a</text>
<text x="224.1" y="83.4">NOR)</text>
<text x="17.5" y="89">Diode</text>
<text x="23.9" y="89">at</text>
<text x="27" y="89">&quot;+5VL&quot;</text>
<text x="35" y="89">is</text>
<text x="37.8" y="89">USB</text>
<text x="42.8" y="89">backfeed</text>
<text x="52.4" y="89">prevention</text>
<text x="12.4" y="93.1">and</text>
<text x="13.4" y="91">when</text>
<text x="14.7" y="95.1">Diode</text>
<text x="17.1" y="93.1">USB-TTL</text>
<text x="19.3" y="91">ESP</text>
<text x="21.1" y="95.1">at</text>
<text x="24.1" y="91">is</text>
<text x="24.2" y="95.1">&quot;+5V&quot;</text>
<text x="26.6" y="93.1">chip</text>
<text x="26.9" y="91">powered</text>
<text x="31.1" y="95.1">prevents</text>
<text x="31.7" y="93.1">can</text>
<text x="35.8" y="91">from</text>
<text x="36.3" y="93.1">only</text>
<text x="40.3" y="95.1">powering</text>
<text x="41.3" y="91">HAT-generated</text>
<text x="41.4" y="93.1">be</text>
<text x="44.8" y="93.1">powered</text>
<text x="49.9" y="95.1">Raspberry</text>
<text x="53.7" y="93.1">from</text>
<text x="56.8" y="91">&quot;+5V&quot;,</text>
<text x="59.2" y="93.1">USB.</text>
<text x="60.4" y="95.1">Pi</text>
<text x="64.8" y="90.4">LDO 3.3V</text>
<text x="64.8" y="92.4">dropout</text>
<text x="64.8" y="94.5">dropout</text>
<text x="73.2" y="92.4">max</text>
<text x="73.2" y="94.5">at</text>
<text x="74.9" y="90.4">1A</text>
<text x="76.2" y="94.5">4.6V</text>
<text x="78.2" y="92.4">1.3V,</text>
<text x="84.1" y="92.4">typ</text>
<text x="88.1" y="92.4">1.1V</text>
<text x="150.6" y="92.8">Outputs</text>
<text x="159" y="92.8">HI</text>
<text x="162.1" y="92.8">when</text>
<text x="162.8" y="90.8">NOR gate</text>
<text x="168" y="92.8">every</text>
<text x="174.1" y="92.8">input</text>
<text x="180" y="92.8">is</text>
<text x="182.8" y="92.8">LO</text>
<text x="22.3" y="97.2">if</text>
<text x="24.8" y="97.2">only</text>
<text x="29.9" y="97.2">USB</text>
<text x="34.9" y="97.2">is</text>
<text x="37.7" y="97.2">connected</text>
<text x="48.5" y="97.2">(ESP</text>
<text x="54.2" y="97.2">flashing).</text>
<text x="75.2" y="103.4">POWER-OK</text>
<text x="75.2" y="105.4">above</text>
<text x="75.2" y="107.4">for</text>
<text x="79" y="107.4">XH</text>
<text x="81.9" y="105.4">11.3V</text>
<text x="82.7" y="107.4">jacks</text>
<text x="23.2" y="119">1mA@2.0V</text>
<text x="97" y="123.4">1mA@2.8V</text>
<text x="98.5" y="130.9">C-E</text>
<text x="103.7" y="130.9">drop</text>
<text x="109.1" y="130.9">like</text>
<text x="113.7" y="130.9">0.5V</text>
<text x="71.9" y="136.6">0.2mA@1.93V</text>
<text x="90.2" y="135.6">need</text>
<text x="95.8" y="135.6">1V@0.2mA</text>
<text x="71.9" y="138.7">for</text>
<text x="75.7" y="138.7">50x</text>
<text x="80.3" y="138.7">gain</text>
<text x="122.2" y="146.1">USBC-PD</text>
<text x="122.2" y="148.2">For</text>
<text x="126.4" y="148.2">now,</text>
<text x="131.8" y="148.2">use</text>
<text x="132.5" y="146.1">2.0</text>
<text x="136.2" y="148.2">external</text>
<text x="136.7" y="146.1">power</text>
<text x="143.4" y="146.1">input:</text>
<text x="145.1" y="148.2">converter</text>
<text x="155.1" y="148.2">and</text>
<text x="159.7" y="148.2">input</text>
<text x="165.6" y="148.2">12V</text>
<text x="170.3" y="148.2">via</text>
<text x="174.2" y="148.2">barrel</text>
<text x="181" y="148.2">jack.</text>
<text x="70.4" y="150.1">POWER-OK</text>
<text x="70.4" y="152.1">above</text>
<text x="70.4" y="154.2">for</text>
<text x="74.2" y="154.2">ESP</text>
<text x="77" y="152.1">3.244V</text>
<text x="79" y="154.2">(et</text>
<text x="82.8" y="154.2">al)</text>
<text x="122.2" y="150.2">CH224K</text>
<text x="122.2" y="152.3">DC-DC</text>
<text x="122.2" y="154.3">Or</text>
<text x="125.5" y="154.3">with</text>
<text x="130" y="152.3">100W</text>
<text x="130.4" y="154.3">external</text>
<text x="130.8" y="150.2">to</text>
<text x="133.9" y="150.2">trigger</text>
<text x="136.2" y="152.3">20V</text>
<text x="139.3" y="154.3">mosfet:</text>
<text x="141.3" y="150.2">20V</text>
<text x="145.2" y="152.3">12V</text>
<text x="146" y="150.2">request:</text>
<text x="147.5" y="154.3">https://datasheet.lcsc.com/lcsc/1912111437_Texas-Instruments-LM5117PMHX-NOPB_C390088.pdf</text>
<text x="149.9" y="152.3">(8.3A)</text>
<text x="154.8" y="150.2">https://lcsc.com/datasheet/lcsc_datasheet_2403131354_WCH-Jiangsu-Qin-Heng-CH224K_C970725.pdf</text>
<text x="156.9" y="152.3">can</text>
<text x="161.5" y="152.3">be</text>
<text x="164.9" y="152.3">with</text>
<text x="169.8" y="152.3">SiC:</text>
<text x="174.7" y="152.3">https://lcsc.com/datasheet/lcsc_datasheet_2004181810_Vishay-Intertech-SIC402ACD-T1-GE3_C511100.pdf</text>
<text x="101.3" y="160.5">VF 2.8V</text>
<text x="122.2" y="156.3">High-power</text>
<text x="122.2" y="158.4">Advantage</text>
<text x="133" y="158.4">of</text>
<text x="134.7" y="156.3">requires</text>
<text x="136" y="158.4">multi-phase</text>
<text x="143.5" y="156.3">synchronous</text>
<text x="149.2" y="158.4">is</text>
<text x="152" y="158.4">also</text>
<text x="156.5" y="156.3">buck,</text>
<text x="157.1" y="158.4">lower</text>
<text x="162.7" y="156.3">or</text>
<text x="163.3" y="158.4">power-rating</text>
<text x="165.8" y="156.3">multi-phase</text>
<text x="177.1" y="158.4">requirement</text>
<text x="178.9" y="156.3">synchronous</text>
<text x="189.6" y="158.4">of</text>
<text x="191.9" y="156.3">buck</text>
<text x="192.6" y="158.4">Inductor.</text>
<text x="197.5" y="156.3">CONTROLLER with</text>
<text x="215.6" y="156.3">external</text>
<text x="224.4" y="156.3">mosfets.</text>
<text x="23.2" y="164.2">1mA@2.0V</text>
<text x="101.1" y="169.4">R value</text>
<text x="101.1" y="171.5">from</text>
<text x="106.6" y="171.5">old</text>
<text x="109.7" y="169.4">doubled</text>
<text x="110.8" y="171.5">design</text>
<text x="99.8" y="176.4">C-E</text>
<text x="105" y="176.4">drop</text>
<text x="110.4" y="176.4">like</text>
<text x="114.9" y="176.4">0.5V</text>
<text x="74.7" y="190">To find</text>
<text x="82.8" y="190">values</text>
<text x="90" y="190">for</text>
<text x="93.8" y="190">voltage</text>
<text x="101.9" y="190">dividers:</text>
<text x="74.7" y="192">Play</text>
<text x="74.7" y="194">For</text>
<text x="74.7" y="196.1">https://www.digikey.com/en/resources/conversion-calculators/conversion-calculator-voltage-divider</text>
<text x="78.9" y="194">each</text>
<text x="79.9" y="192">around</text>
<text x="84.5" y="194">side,</text>
<text x="87.6" y="192">with</text>
<text x="90.2" y="194">try</text>
<text x="92.6" y="192">the</text>
<text x="93.8" y="194">R values</text>
<text x="96.7" y="192">calculator</text>
<text x="103.5" y="194">between</text>
<text x="107.5" y="192">&quot;under</text>
<text x="112.3" y="194">100-1k</text>
<text x="115" y="192">load&quot;</text>
<text x="120.9" y="194">from</text>
<text x="121.2" y="192">with</text>
<text x="126.2" y="192">Load</text>
<text x="126.4" y="194">E series</text>
<text x="131.8" y="192">of</text>
<text x="134.9" y="192">2.93V/0.0002A=14650R.</text>
<text x="135.5" y="194">table.</text>
</g>
<g font-size="1.8" fill="#006464">
<text x="27.8" y="19.9">+12V</text>
<text x="40.6" y="20.9">buck-converter_5V-5A_Raspi</text>
<text x="76.7" y="19.9">+5V</text>
<text x="85.1" y="20.9">voltage-OK-indicator_5V_raspi</text>
<text x="195.2" y="21.2">+3.3V</text>
<text x="208.3" y="23.7">TP218</text>
<text x="225.7" y="23.7">+3.3V</text>
<text x="42.1" y="25">input_12V</text>
<text x="61.5" y="25">output_5V1</text>
<text x="86.6" y="25">input_5V</text>
<text x="200.7" y="27.5">R218</text>
<text x="214.6" y="26.3">R220</text>
<text x="215.3" y="28.8">47k</text>
<text x="246.4" y="29.8">power-switch</text>
<text x="146" y="32.3">emergency-stop</text>
<text x="185.4" y="31.3">R216</text>
<text x="186.1" y="33.9">47k</text>
<text x="200.7" y="30.1">4.7k</text>
<text x="201.9" y="35.2">Q204</text>
<text x="231.1" y="30.1">R222</text>
<text x="231.1" y="32.6">4.7k</text>
<text x="247.8" y="33.9">BUSPOWER_EN</text>
<text x="148.9" y="36.4">EMG-STOP_high-means-normal</text>
<text x="201.9" y="37.7">SS8050</text>
<text x="232.4" y="37.7">Q206</text>
<text x="232.4" y="40.2">SS8050</text>
<text x="196.1" y="46.6">GND</text>
<text x="229.9" y="44">TP220</text>
<text x="195.2" y="51.7">+3.3V</text>
<text x="226.6" y="49.1">GND</text>
<text x="25.9" y="59.3">+5V</text>
<text x="34.9" y="59.3">+5V_USB</text>
<text x="153.7" y="54.2">R213</text>
<text x="154.4" y="56.7">47k</text>
<text x="164.7" y="56.7">+3.3V</text>
<text x="200.7" y="58">R219</text>
<text x="214.6" y="56.7">R221</text>
<text x="215.3" y="59.3">47k</text>
<text x="30.5" y="65.9">D201</text>
<text x="41.9" y="65.9">D202</text>
<text x="74.5" y="60.8">+3.3V</text>
<text x="146.1" y="60.6">R211</text>
<text x="146.1" y="63.1">4.7k</text>
<text x="160.3" y="60.8">TP214</text>
<text x="170.2" y="63.1">R215</text>
<text x="170.2" y="65.6">4.7k</text>
<text x="178.6" y="65.6">TP215</text>
<text x="185.4" y="61.8">R217</text>
<text x="186.1" y="64.4">47k</text>
<text x="200.7" y="60.6">4.7k</text>
<text x="201.9" y="65.6">Q205</text>
<text x="222.3" y="61.8">TP219</text>
<text x="30.5" y="68.4">SS34</text>
<text x="41.9" y="68.4">SS34</text>
<text x="51.8" y="72">TP201</text>
<text x="59.3" y="69.4">AMS1117-3.3</text>
<text x="63.5" y="66.9">U203</text>
<text x="78.7" y="69.4">TP209</text>
<text x="141.5" y="69.4">GND</text>
<text x="153.7" y="66.9">R214</text>
<text x="154.4" y="69.4">47k</text>
<text x="171.5" y="70.7">Q203</text>
<text x="188" y="68.9">TP216</text>
<text x="201.9" y="68.2">SS8050</text>
<text x="217.2" y="68.2">JP201</text>
<text x="217.2" y="70.7">circumvent-power-software-switching_NO</text>
<text x="49.3" y="75">C201</text>
<text x="49.3" y="77.5">22u/6.3V</text>
<text x="61.5" y="73.3">VI</text>
<text x="66.9" y="77" transform="rotate(-90 66.9 77)">GND</text>
<text x="68" y="73.3">VO</text>
<text x="79.8" y="75">C202</text>
<text x="79.8" y="77.5">22u/6.3V</text>
<text x="146.1" y="73.3">R212</text>
<text x="146.1" y="75.8">4.7k</text>
<text x="171.5" y="73.3">SS8050</text>
<text x="196.1" y="77.1">GND</text>
<text x="45" y="82.8">GND</text>
<text x="67.3" y="80.9">TP204</text>
<text x="75.4" y="82.8">GND</text>
<text x="141.5" y="82.1">GND</text>
<text x="165.6" y="82.1">GND</text>
<text x="212.6" y="78.3">GND</text>
<text x="64" y="85.3">GND</text>
<text x="57.6" y="107.5">+12V_switched</text>
<text x="36" y="113.9">R201</text>
<text x="88.9" y="112.6">TP210</text>
<text x="36" y="119.5">D203</text>
<text x="37.5" y="116.4">10k</text>
<text x="51" y="114.5">R203</text>
<text x="51" y="119.6">R204</text>
<text x="51" y="116.4">1k</text>
<text x="68.5" y="117.1">TP205</text>
<text x="89.4" y="117">D205</text>
<text x="89.4" y="118.9">green_12V-switched_OK</text>
<text x="23.7" y="122">red_12V-switched</text>
<text x="51" y="121.5">360</text>
<text x="74.8" y="123.4">TP207</text>
<text x="90.2" y="121.5">R209</text>
<text x="90.2" y="124.1">8.2k</text>
<text x="42.4" y="127.9">GND GND</text>
<text x="53.8" y="131">U201</text>
<text x="63.4" y="131.7">~{RESET}</text>
<text x="65.6" y="127.5" transform="rotate(-90 65.6 127.5)">VCC</text>
<text x="74.9" y="127.9">R207</text>
<text x="75.6" y="129.8">10k</text>
<text x="88.9" y="126.6">TP211</text>
<text x="90" y="131">Q201</text>
<text x="44.4" y="133">MAX809S_2V93</text>
<text x="65.6" y="137.9" transform="rotate(-90 65.6 137.9)">GND</text>
<text x="90" y="133">SS8050</text>
<text x="66" y="141.8">TP202</text>
<text x="85.7" y="141.1">GND</text>
<text x="62.9" y="146.2">GND</text>
<text x="61.8" y="153.6">+3.3V</text>
<text x="25.1" y="160.9">red_3.3V-active</text>
<text x="35.5" y="158.3">D204</text>
<text x="51" y="159">R205</text>
<text x="51" y="160.9">100</text>
<text x="68.5" y="161.5">TP206</text>
<text x="88.9" y="157.1">TP212</text>
<text x="89.4" y="161.4">D206</text>
<text x="35.3" y="163.9">R202</text>
<text x="36.1" y="165.9">1.5k</text>
<text x="51" y="164">R206</text>
<text x="51" y="166">1k</text>
<text x="74.8" y="167.9">TP208</text>
<text x="89.1" y="166.6">R210</text>
<text x="89.4" y="163.4">green_3.3V-OK</text>
<text x="42.5" y="171.6">GND GND</text>
<text x="65.6" y="172" transform="rotate(-90 65.6 172)">VCC</text>
<text x="74.9" y="172.4">R208</text>
<text x="88.9" y="171">TP213</text>
<text x="89.1" y="168.5">300</text>
<text x="44.4" y="177.4">MAX809S_2V93</text>
<text x="53.8" y="175.5">U202</text>
<text x="63.4" y="176.1">~{RESET}</text>
<text x="75.6" y="174.3">10k</text>
<text x="90" y="175.5">Q202</text>
<text x="90" y="177.4">SS8050</text>
<text x="65.6" y="182.4" transform="rotate(-90 65.6 182.4)">GND</text>
<text x="85.7" y="185.6">GND</text>
<text x="62.9" y="190.7">GND</text>
<text x="66" y="186.3">TP203</text>
</g>
<g font-size="1.8" fill="#725600">
<text x="85.1" y="29">File:</text>
<text x="90.3" y="29">voltage-ok_5v.kicad_sch</text>
<text x="146" y="40.4">File:</text>
<text x="151.3" y="40.4">emergency-stop.kicad_sch</text>
<text x="246.4" y="37.9">File:</text>
<text x="251.6" y="37.9">power-switch.kicad_sch</text>
<text x="40.6" y="46.8">File:</text>
<text x="45.9" y="46.8">buck_tps54560.kicad_sch</text>
</g>
<g font-size="1.8" fill="#a90000">
<text x="192.7" y="35.3">1</text>
<text x="197.9" y="32.5" transform="rotate(-90 197.9 32.5)">3</text>
<text x="228.3" y="35" transform="rotate(-90 228.3 35)">3</text>
<text x="197.9" y="40.1" transform="rotate(-90 197.9 40.1)">2</text>
<text x="223.1" y="37.8">1</text>
<text x="192.7" y="65.8">1</text>
<text x="197.9" y="62.9" transform="rotate(-90 197.9 62.9)">3</text>
<text x="162.2" y="70.9">1</text>
<text x="167.4" y="68" transform="rotate(-90 167.4 68)">3</text>
<text x="59" y="72.1">3</text>
<text x="71.7" y="72.1">2</text>
<text x="167.4" y="75.6" transform="rotate(-90 167.4 75.6)">2</text>
<text x="65.8" y="79.4" transform="rotate(-90 65.8 79.4)">1</text>
<text x="64.5" y="122.6" transform="rotate(-90 64.5 122.6)">3</text>
<text x="70.4" y="130.6">2</text>
<text x="82.2" y="130.6">1</text>
<text x="87.4" y="127.7" transform="rotate(-90 87.4 127.7)">3</text>
<text x="87.4" y="135.3" transform="rotate(-90 87.4 135.3)">2</text>
<text x="64.5" y="140.4" transform="rotate(-90 64.5 140.4)">1</text>
<text x="64.5" y="167.1" transform="rotate(-90 64.5 167.1)">3</text>
<text x="87.4" y="172.2" transform="rotate(-90 87.4 172.2)">3</text>
<text x="70.4" y="175">2</text>
<text x="82.2" y="175">1</text>
<text x="87.4" y="179.8" transform="rotate(-90 87.4 179.8)">2</text>
<text x="64.5" y="184.9" transform="rotate(-90 64.5 184.9)">1</text>
</g>
</svg>
